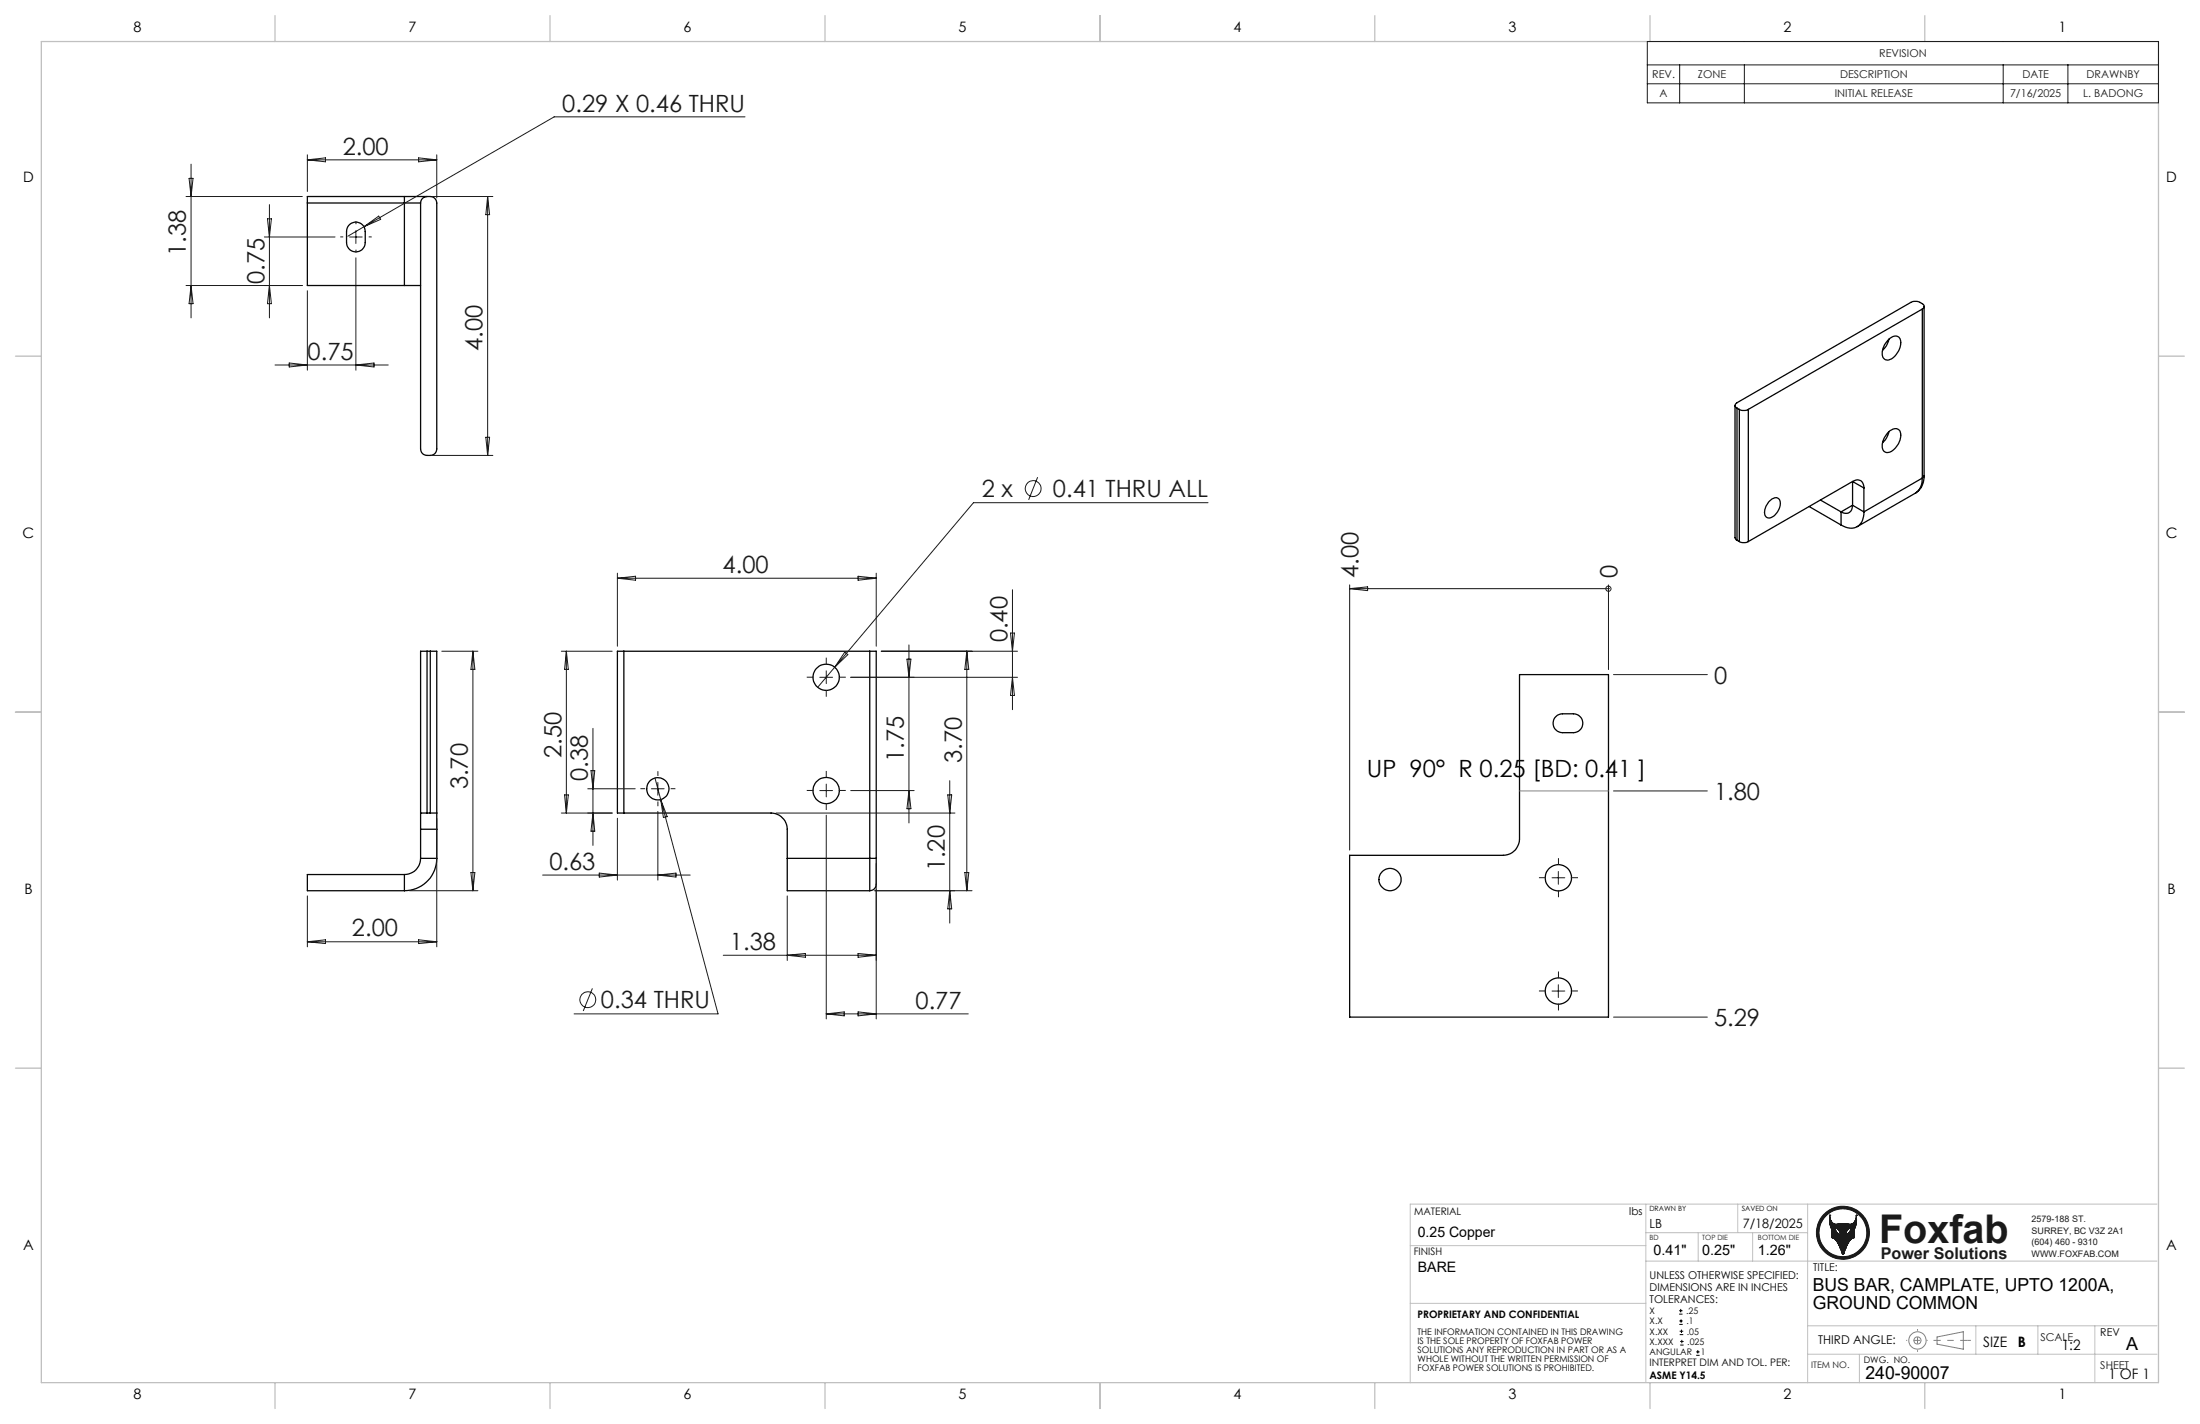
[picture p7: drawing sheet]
<svg xmlns="http://www.w3.org/2000/svg" width="432mm" height="279mm" viewBox="0 0 432 279" stroke-linecap="round" stroke-linejoin="round" font-family="sans-serif">
<g fill="none" stroke="#000" stroke-width=".25">
<path d="M60.3 39.8v16.2h19.1M60.3 39.8h19.1M79.4 39.8h3.1M79.4 38.6v1.2M79.4 38.6h4.4M79.4 38.6h-19.1v1.2M79.4 39.8v16.2M83.8 38.6a1.43 1.43 0 0 1 1.9 1.2v48.3a1.65 1.65 0 0 1-1.3 1.3 1.65 1.65 0 0 1-1.7-.8l-.2-.5v-48.3M83.8 38.6a1.33 1.33 0 0 0-1.3 1.2M68.7 44a1.85 1.85 0 0 1 1.9-.2 1.85 1.85 0 0 1 1.1 1.6v2.2a1.83 1.83 0 0 1-1.8 1.8 1.83 1.83 0 0 1-1.9-1.8l.1-2.5 .2-.6zM79.4 56h3.1M340.5 79.6v25.9l.4 .5"/>
<path d="M370.7 66.6a1.31 1.31 0 0 1 2.2-.1 3.5 3.5 0 0 1-2.4 4.2 1.21 1.21 0 0 1-1.1-1.7 4 4 0 0 1 1.3-2.4zM370.8 66.5a4.4 4.4 0 0 1-1.3 2.3M377.3 60.6a.57 .57 0 0 0 .3-.5 .57 .57 0 0 0-.3-.5 2.08 2.08 0 0 0-2.3-.3l-34.1 19.7a.55 .55 0 0 0-.4 .6 .55 .55 0 0 0 .4 .5M377.3 60.6l-34.2 19.7M377.3 60.6v33.2M377.6 60.1v33.2M340.9 80.1l.5 .2M340.9 80.1v25.9M341.4 80.3a1.94 1.94 0 0 0 1.7 0M341.4 80.3v26M343.1 80.3v26M347.3 98.3a1.14 1.14 0 0 1 2-.2 2.95 2.95 0 0 1-2.2 3.5 1.13 1.13 0 0 1-.7-1.6l.2-.7z"/>
<path d="M355.1 99.4l6.3 3.6M357.3 98.1l4.1 2.3M363.6 94.5a1.34 1.34 0 0 1 1.6-.2 1.34 1.34 0 0 1 .6 1.4M363.6 99.1a1.39 1.39 0 0 1-.7 1.5 1.39 1.39 0 0 1-1.5-.2M363.6 94.5l-20.5 11.8M363.6 94.5l2.2 1.2M363.6 99.1l2.2 1.3M363.6 94.5v4.6M363.6 99.1l-2.2 1.3M365.8 95.7v4.7M370.7 84.7a1.48 1.48 0 0 1 2.1-.3 3.3 3.3 0 0 1-1.3 4 1.21 1.21 0 0 1-1.5 .3 1.21 1.21 0 0 1-.6-1.5 4.3 4.3 0 0 1 1.3-2.5zM370.8 84.7a4.5 4.5 0 0 1-1.3 2.2"/>
<path d="M377.3 93.8a3.3 3.3 0 0 1-1.3 2.9l-11.5 6.6M377.3 93.8l-11.5 6.6M377.6 93.3a3.7 3.7 0 0 1-1.6 3.4M377.6 93.3v.3l-.3 .2M340.9 106l.5 .3M341.4 106.3a1.94 1.94 0 0 0 1.7 0M361.4 100.4v2.6M365.8 100.4a2.68 2.68 0 0 1-2.8 3.2l-1.6-.6M83.8 127.8h-1.3v31.7M83.8 127.8v31.7M83.8 127.8h.7M84.5 127.8h1.2v31.7"/>
<path d="M84.5 127.8v31.7M122.4 127.8h-1.2v31.7h1.2M122.4 127.8h48.3M122.4 127.8v31.7M170.7 127.8h1.3v40.6M170.7 127.8v40.6M298.2 132.4h17.5v67.2h-50.8v-31.8h30.2a3.2 3.2 0 0 0 3.1-3.2zM82.5 159.5h1.3M82.5 159.5v3.2M83.8 159.5h.7M84.5 159.5h1.2M85.7 159.5v3.2"/>
<path d="M122.4 159.5h28.9a3.3 3.3 0 0 1 3.2 3.2v5.7M305.2 140.8l.5-.5 .6-.2h2.5a1.85 1.85 0 0 1 1.9 1.8 1.85 1.85 0 0 1-1.9 1.9h-2.1a1.85 1.85 0 0 1-1.7-1.1 1.85 1.85 0 0 1 .2-1.9zM79.4 171.6h-19.1v3.2h19.1M79.4 171.6v3.2M82.5 168.4a3.1 3.1 0 0 1-3.1 3.2M82.5 162.7v5.7M82.5 162.7h3.2M82.5 168.4h3.2M85.7 168.4a6.4 6.4 0 0 1-6.3 6.4M85.7 162.7v5.7M154.5 168.4v6.4h16.2M154.5 168.4h16.2"/>
<path d="M170.7 168.4v6.4M170.7 168.4h1.3M172 168.4v1.1a15.6 15.6 0 0 1-.2 4.7l-.4 .4-.7 .2"/>
<circle cx="162.2" cy="132.9" r="2.58"/>
<circle cx="129.1" cy="154.8" r="2.18"/>
<circle cx="162.2" cy="155.1" r="2.58"/>
<circle cx="272.8" cy="172.6" r="2.18"/>
<circle cx="305.9" cy="172.2" r="2.56"/>
<circle cx="305.9" cy="194.5" r="2.56"/>
</g>
<g fill="none" stroke="#191924" stroke-width=".2">
<path d="M359.1 238.4h.1M359.1 238.4a1.5 1.5 0 0 0 1.4 1.8l1.7-.1a1.36 1.36 0 0 0 1.9-.5l.2-1.2M359.1 238.4a4.4 4.4 0 0 0 .3 2.5l.2 .3v1.6M364.3 238.4h.1M364.3 238.4a4.4 4.4 0 0 1-.2 2.5l-.2 .3v1.7l-.5 .2a6.9 6.9 0 0 0-1.5 2.9M359.6 242.8v.1M359.6 242.9l.5 .2a7.5 7.5 0 0 1 1.5 2.9M360.2 240.9a1.41 1.41 0 0 1 1 1.4 1.43 1.43 0 0 1-1-1.4zM361.6 246l.2 .1M361.6 246h.1M361.7 246.1h.1M361.7 240.1v6"/>
<path d="M361.8 246.1h.1M361.9 246l-.1 .1M361.9 246h.1M362.7 241.2l.6-.3-.1 .5a1.47 1.47 0 0 1-.9 .9l.1-.7z"/>
<circle cx="361.7" cy="241.9" r="5.2"/>
<circle cx="361.7" cy="241.9" r="4.7"/>
</g>
<circle cx="361.7" cy="241.9" r="5" fill="none" stroke="#191924" stroke-width=".5"/>
<g fill="none" stroke="#808080" stroke-width=".2">
<path d="M380.2 262.3l5.1-1v3.4l-5.1-1z"/>
<circle cx="376.3" cy="263" r=".7"/>
<circle cx="376.4" cy="263" r="1.69"/>
</g>
<path d="M386.2 263h-6.7" fill="none" stroke="#808080" stroke-width=".2" stroke-dasharray="15.2 1.3 1.3 1.3" stroke-dashoffset="13.8" stroke-linecap="butt"/>
<path d="M376.4 260.8v4.4" fill="none" stroke="#808080" stroke-width=".2" stroke-dasharray="15.2 1.3 1.3 1.3" stroke-dashoffset="14.9" stroke-linecap="butt"/>
<path d="M386.2 263h.6" fill="none" stroke="#808080" stroke-width=".2" stroke-dasharray="15.2 1.3 1.3 1.3" stroke-linecap="butt"/>
<path d="M378.3 263h-4.2" fill="none" stroke="#808080" stroke-width=".2" stroke-dasharray="15.2 1.3 1.3 1.3" stroke-dashoffset="15" stroke-linecap="butt"/>
<g fill="none" stroke="#c0c0c0" stroke-width=".2">
<path d="M323 236.3v34.8M341.1 236.3v5.6M354.8 236.3v35M423.4 236.3h-146.6v35M276.8 244.4h46.2M276.8 255.7h46.2M323 247.4h100.4M323 241.9h31.8M333.3 241.9v5.5M344 241.9v5.5M354.8 265.7h68.6M354.8 260.1h68.6"/>
<path d="M364.9 265.7v5.6M387.8 260.1v5.6M400 260.1v5.6M411.2 260.1v11.2"/>
</g>
<g fill="none" stroke="#c0c0c0" stroke-width=".25">
<path d="M8.1 8.1h415.6v263.2h-415.6zM54 3.1v5M108 3.1v5M161.9 3.1v5M215.9 3.1v5M269.8 3.1v5M323.8 3.1v5M377.8 3.1v5M3 69.9h5.1M423.7 69.9h5M3 139.7h5.1M423.7 139.7h5"/>
<path d="M3 209.6h5.1M423.7 209.6h5M54 271.3v5.1M108 271.3v5.1M161.9 271.3v5.1M215.9 271.3v5.1M269.8 271.3v5.1M323.8 271.3v5.1M377.8 271.3v5.1"/>
</g>
<path d="M362.7 241.2l.6-.3a1.45 1.45 0 0 1-1 1.4l.1-.7zM359.1 238.4v1.1l.2 1.1 .3 .6v1.7a1.08 1.08 0 0 1 .9 .6l1.1 2.6 .3-.1a6.8 6.8 0 0 1 1.6-3l.4-.1v-1.7l.4-1v-1.8a1.51 1.51 0 0 1-.5 1.5 1.51 1.51 0 0 1-1.6 .2h-.9a1.41 1.41 0 0 1-2-.7zM360.2 240.9a1.41 1.41 0 0 1 1 1.4 1.45 1.45 0 0 1-1-1.4zM357 241.9a4.7 4.7 0 0 0 9.4 0 4.7 4.7 0 0 0-9.4 0zM356.5 241.9a5.2 5.2 0 0 1 10.4 0 5.2 5.2 0 0 1-10.4 0z" fill-rule="evenodd" fill="#191924"/>
<g fill="none" stroke="#191924" stroke-width=".2">
<path d="M323.3 8.1h100.4v12.1h-100.4zM323.3 12.7h100.4M323.3 16.4h100.4M329.7 12.7v7.5M342.4 12.7v7.5M393.2 12.7v7.5M405.9 12.7v7.5M36.5 38.6h22.8M37.1 35h.8l-.4 3.6zM37.5 32.2v30.2M60.3 30.4v7.2M60.3 31.4h25.4"/>
<path d="M60.3 31.4l3.6-.4v.7zM82.2 31l3.5 .4-3.5 .3zM84.8 38.6h11.9M85.7 30.4v8.4M95.7 38.6v50.8M95.7 38.6l.4 3.5h-.7zM146.2 22.9h-37.4l-37.4 21.6M36.5 56h22.8M37.5 56l.4 3.6h-.8zM51.9 46.5h13.9M52.5 42.9h.8l-.4 3.6zM52.9 40.1v22.3"/>
<path d="M52.9 56l.4 3.6h-.8zM60.3 57v15.6M68.6 46.5h2.5M69.8 45.3v2.5M69.8 50.6v22M71.4 44.5l-3.1 1.9M71.4 44.5l2.9-2.1 .4 .6zM54 71.6h22.2M56.8 71.2l3.5 .4-3.5 .4zM69.8 71.6l3.6-.4v.8zM84.8 89.4h11.9M95.4 85.8h.7l-.4 3.6z"/>
<path d="M203.7 93.6l-1.8 4.5M237.1 98.6h-46l-27.3 32.3M121.2 112.5v14.3M121.2 113.5h50.8M121.2 113.5l3.5-.4v.7zM168.4 113.1l3.6 .4-3.6 .3zM172 112.5v14.3M198.7 115.7v23.5M264.9 114.8v52M264.9 115.5h50.8M264.9 115.5l3.5-.4v.8zM315.7 115.5h.1"/>
<path d="M315.7 114.8v16.6M86.7 127.8h7.1M92.8 127.8l.4 3.5h-.8zM92.8 127.8v47M110.2 127.8h10M111.2 127.8l.3 3.5h-.7zM111.2 127.8v31.7M160.9 132.9h2.5M162.2 131.6v2.5M163.8 130.9l-3.3 4M165.8 128l.6 .4-2.6 2.5zM173 127.8h26.7"/>
<path d="M178 129.3h.8l-.4 3.6zM178.4 126.5v35M189.8 127.8v47M189.8 127.8l.3 3.5h-.7zM198.3 124.2h.8l-.4 3.6zM198.7 132.9l.4 3.6h-.8zM199.7 132.9h-32.7M316.7 132.4h18.4M110.2 159.5h10M110.8 156h.7l-.3 3.5zM115.4 154.8h9.3M116 151.2h.7l-.3 3.6z"/>
<path d="M116.4 142.9v23M116.4 159.5l.3 3.6h-.7zM127.8 154.8h2.6M128.6 152.6l1.1 4.3M129.1 153.5v2.5M129.1 159.2v13.5M129.7 156.9l11.2 42h-28.2M129.7 156.9l1.3 3.3-.8 .2zM152.3 159.5h35.1M160.9 155.1h2.5M162.2 159.9v40M162.2 153.8v2.6"/>
<path d="M167 155.1h12.4M178.4 155.1l.4 3.6h-.8zM186 156h.8l-.4 3.5zM186.4 153.2v27.9M316.7 155.2h18.4M60.3 175.8v10M80.4 174.8h13.4M85.7 160.5v25.3M92.4 171.2h.8l-.4 3.6zM106.5 171.7h29M117.6 171.3l3.6 .4-3.6 .4zM121.2 160.5v12.2"/>
<path d="M129.1 171.7l3.6-.4v.8zM154.5 175.8v12.7M171.7 174.8h19.1M172 169.4v30.5M186.4 174.8l.4 3.5h-.8zM189.4 171.2h.7l-.3 3.6zM304.6 172.2h2.5M305.9 171v2.5M60.3 184.8l3.6-.4v.7zM60.3 184.8h25.4M82.2 184.4l3.5 .4-3.5 .3zM116.3 193.9l-1.8 4.5"/>
<path d="M142 187.4h30M154.5 187.4l3.6-.3v.7zM162.2 198.9h27.8M162.2 198.9l3.5-.4v.8zM168.4 198.5l3.6 .4-3.6 .4zM168.4 187.1l3.6 .3-3.6 .4zM304.6 194.5h2.5M305.9 193.2v2.5M316.7 199.6h18.4"/>
<circle cx="202.8" cy="95.9" r="1.56"/>
<circle cx="315.7" cy="115.5" r=".51"/>
<circle cx="115.4" cy="196.2" r="1.56"/>
</g>
<g fill="none" stroke="#000" stroke-width=".2">
<path d="M329.6 257.8h.6M329.6 257.2h.6M329.6 259.9h.7M329.6 259.2h.7M329.9 256.8v.7M330 258.9v.6M329.7 261.9h.7M329.7 261.2h.7M329.8 263.9h.6M329.8 263.2h.6M330 260.9v.6M330.1 262.9v.7"/>
<path d="M332.9 265.9h.7M332.9 265.3h.7M333.2 264.9v.7"/>
</g>
<g fill="none" stroke="#191924" stroke-width=".2" stroke-dasharray="15.2 1.3 1.3 1.3" stroke-linecap="butt">
<path d="M67.4 46.5h-.6M69.9 49v.6M69.9 44v-.6M72.4 46.5h.6M159.7 132.9h-1.4M162.2 130.4v-1.4M162.2 135.4v1.3M164.7 132.9h1.3M126.6 154.8h-.9M129.1 152.3v-1M129.1 157.3v.9M131.6 154.8h1"/>
<path d="M159.7 155.1h-1.4M162.2 152.6v-1.3M162.2 157.6v1.3M164.7 155.1h1.3M303.4 172.2h-1.3M305.9 169.7v-1.3M305.9 174.7v1.3M308.4 172.2h1.3M303.4 194.4h-1.3M305.9 191.9v-1.3M305.9 196.9v1.4M308.4 194.4h1.3"/>
</g>
<path d="M298.2 155.2h17.5" fill="none" stroke="#808080" stroke-width=".2"/>
<text font-size="7.8" fill="#191924" x="368.8" y="243.9">Foxfab</text>
<g font-size="4.7" fill="#191924">
<text x="110.4" y="21.9">0.29 X 0.46 THRU</text>
<text x="67.3" y="30.3">2.00</text>
<text x="36.5" y="50.2" transform="rotate(-90 36.5 50.2)">1.38</text>
<text x="51.9" y="55.7" transform="rotate(-90 51.9 55.7)">0.75</text>
<text x="60.4" y="70.6">0.75</text>
<text x="94.7" y="68.8" transform="rotate(-90 94.7 68.8)">4.00</text>
<text x="192.7" y="97.6">2 x</text>
<text x="206.7" y="97.6">0.41 THRU ALL</text>
<text x="141.8" y="112.4">4.00</text>
<text x="266.7" y="113.4" transform="rotate(-90 266.7 113.4)">4.00</text>
<text x="317.5" y="113.4" transform="rotate(-90 317.5 113.4)">0</text>
<text x="197.7" y="126" transform="rotate(-90 197.7 126)">0.40</text>
<text x="336.4" y="134.1">0</text>
<text x="110.2" y="148.7" transform="rotate(-90 110.2 148.7)">2.50</text>
<text x="177.4" y="149.5" transform="rotate(-90 177.4 149.5)">1.75</text>
<text x="188.8" y="149.7" transform="rotate(-90 188.8 149.7)">3.70</text>
<text x="91.8" y="154.9" transform="rotate(-90 91.8 154.9)">3.70</text>
<text x="115.4" y="153.3" transform="rotate(-90 115.4 153.3)">0.38</text>
<text x="336.4" y="156.9">1.80</text>
<text x="107.8" y="170.7">0.63</text>
<text x="185.4" y="171" transform="rotate(-90 185.4 171)">1.20</text>
<text x="69.1" y="183.7">2.00</text>
<text x="143.3" y="186.4">1.38</text>
<text x="118" y="197.8">0.34 THRU</text>
<text x="179.7" y="197.9">0.77</text>
<text x="336.4" y="201.3">5.29</text>
</g>
<text font-size="4.7" x="268.3" y="152.5">UP 90° R 0.25 [BD: 0.41 ]</text>
<g font-size="3.5">
<text x="355.8" y="253.4">BUS BAR, CAMPLATE, UPTO 1200A,</text>
<text x="355.8" y="256.9">GROUND COMMON</text>
<text x="417.3" y="264.9">A</text>
<text x="366.1" y="270.6">240-90007</text>
</g>
<text font-size="3.2" fill="#191924" x="369.1" y="247.1">Power Solutions</text>
<g font-size="2.8">
<text x="26.2" y="6.3">8</text>
<text x="80.2" y="6.3">7</text>
<text x="134.2" y="6.3">6</text>
<text x="188.1" y="6.3">5</text>
<text x="242.1" y="6.3">4</text>
<text x="296.1" y="6.3">3</text>
<text x="350.1" y="6.3">2</text>
<text x="404" y="6.3">1</text>
<text x="4.5" y="35.6">D</text>
<text x="425.2" y="35.6">D</text>
<text x="4.4" y="105.5">C</text>
<text x="425.1" y="105.5">C</text>
<text x="4.8" y="175.3">B</text>
<text x="425.4" y="175.3">B</text>
<text x="4.5" y="245.2">A</text>
<text x="278.3" y="242.8">0.25 Copper</text>
<text x="425.2" y="245.2">A</text>
<text x="278.3" y="249.6">BARE</text>
<text x="324.6" y="246.3">0.41&quot;</text>
<text x="334.1" y="246.3">0.25&quot;</text>
<text x="345" y="246.3">1.26&quot;</text>
<text x="389.2" y="264.3">SIZE</text>
<text x="396" y="264.3">B</text>
<text x="404.7" y="265">1:2</text>
<text x="26.2" y="274.5">8</text>
<text x="80.2" y="274.5">7</text>
<text x="134.2" y="274.5">6</text>
<text x="188.1" y="274.5">5</text>
<text x="242.1" y="274.5">4</text>
<text x="296.1" y="274.5">3</text>
<text x="350.1" y="274.5">2</text>
<text x="404" y="274.5">1</text>
<text x="413.8" y="270.6">1 OF 1</text>
</g>
<g font-size="2.5">
<text x="323.8" y="240.9">LB</text>
<text x="342.1" y="240.9">7/18/2025</text>
</g>
<text font-size="2.4" x="356.9" y="263.8">THIRD ANGLE:</text>
<g font-size="2.1" fill="#191924">
<text x="368.8" y="11.2">REVISION</text>
<text x="324.3" y="15.4">REV.</text>
<text x="333.3" y="15.4">ZONE</text>
<text x="361.1" y="15.4">DESCRIPTION</text>
<text x="397" y="15.4">DATE</text>
<text x="409.5" y="15.4">DRAWNBY</text>
<text x="325.7" y="19.1">A</text>
<text x="360.1" y="19.1">INITIAL RELEASE</text>
<text x="394.5" y="19.1">7/16/2025</text>
<text x="408.9" y="19.1">L. BADONG</text>
<text x="400.5" y="263.1">SCALE</text>
<text x="412.2" y="268.7">SHEET</text>
</g>
<g font-size="2.1">
<text x="319.8" y="238.3">lbs</text>
<text x="323.8" y="251">UNLESS OTHERWISE SPECIFIED:</text>
<text x="355.9" y="249.5">TITLE:</text>
<text x="323.8" y="253.4">DIMENSIONS ARE IN INCHES</text>
<text x="323.8" y="255.7">TOLERANCES:</text>
<text x="412.2" y="262.1">REV</text>
</g>
<g font-size="2">
<text x="277.6" y="238.3">MATERIAL</text>
<text x="277.5" y="246.3">FINISH</text>
<text x="278.2" y="258.5">PROPRIETARY AND CONFIDENTIAL</text>
<text x="323.7" y="268.1">INTERPRET DIM AND TOL. PER:</text>
<text x="323.7" y="270.6">ASME Y14.5</text>
</g>
<g font-size="1.8" fill="#191924">
<text x="398.7" y="239.8">2579-188 ST.</text>
<text x="398.7" y="242.1">SURREY, BC V3Z 2A1</text>
<text x="398.7" y="244.3">(604) 460 - 9310</text>
<text x="398.7" y="246.6">WWW.FOXFAB.COM</text>
<text x="355.5" y="268.4">ITEM NO.</text>
</g>
<g font-size="1.8">
<text x="323.8" y="257.8">X</text>
<text x="331" y="257.8">.25</text>
<text x="278.2" y="261.9">THE INFORMATION CONTAINED IN THIS DRAWING</text>
<text x="278.2" y="263.6">IS THE SOLE PROPERTY OF FOXFAB POWER</text>
<text x="323.8" y="259.8">X.X</text>
<text x="323.8" y="263.9">X.XXX</text>
<text x="323.8" y="261.9">X.XX</text>
<text x="331" y="259.8">.1</text>
<text x="331.1" y="261.9">.05</text>
<text x="331.2" y="263.9">.025</text>
<text x="278.2" y="265.4">SOLUTIONS ANY REPRODUCTION IN PART OR AS A</text>
<text x="278.2" y="267.2">WHOLE WITHOUT THE WRITTEN PERMISSION OF</text>
<text x="278.2" y="268.9">FOXFAB POWER SOLUTIONS IS PROHIBITED.</text>
<text x="323.8" y="265.9">ANGULAR</text>
<text x="333.8" y="265.9">1</text>
<text x="365.8" y="267.4">DWG. NO.</text>
</g>
<g font-size="1.4">
<text x="323.7" y="237.6">DRAWN BY</text>
<text x="341.8" y="237.6">SAVED ON</text>
</g>
<g font-size="1.4" fill="#191924">
<text x="323.8" y="243.4">BD</text>
<text x="334.1" y="243.4">TOP DIE</text>
<text x="345" y="243.4">BOTTOM DIE</text>
</g>
</svg>
